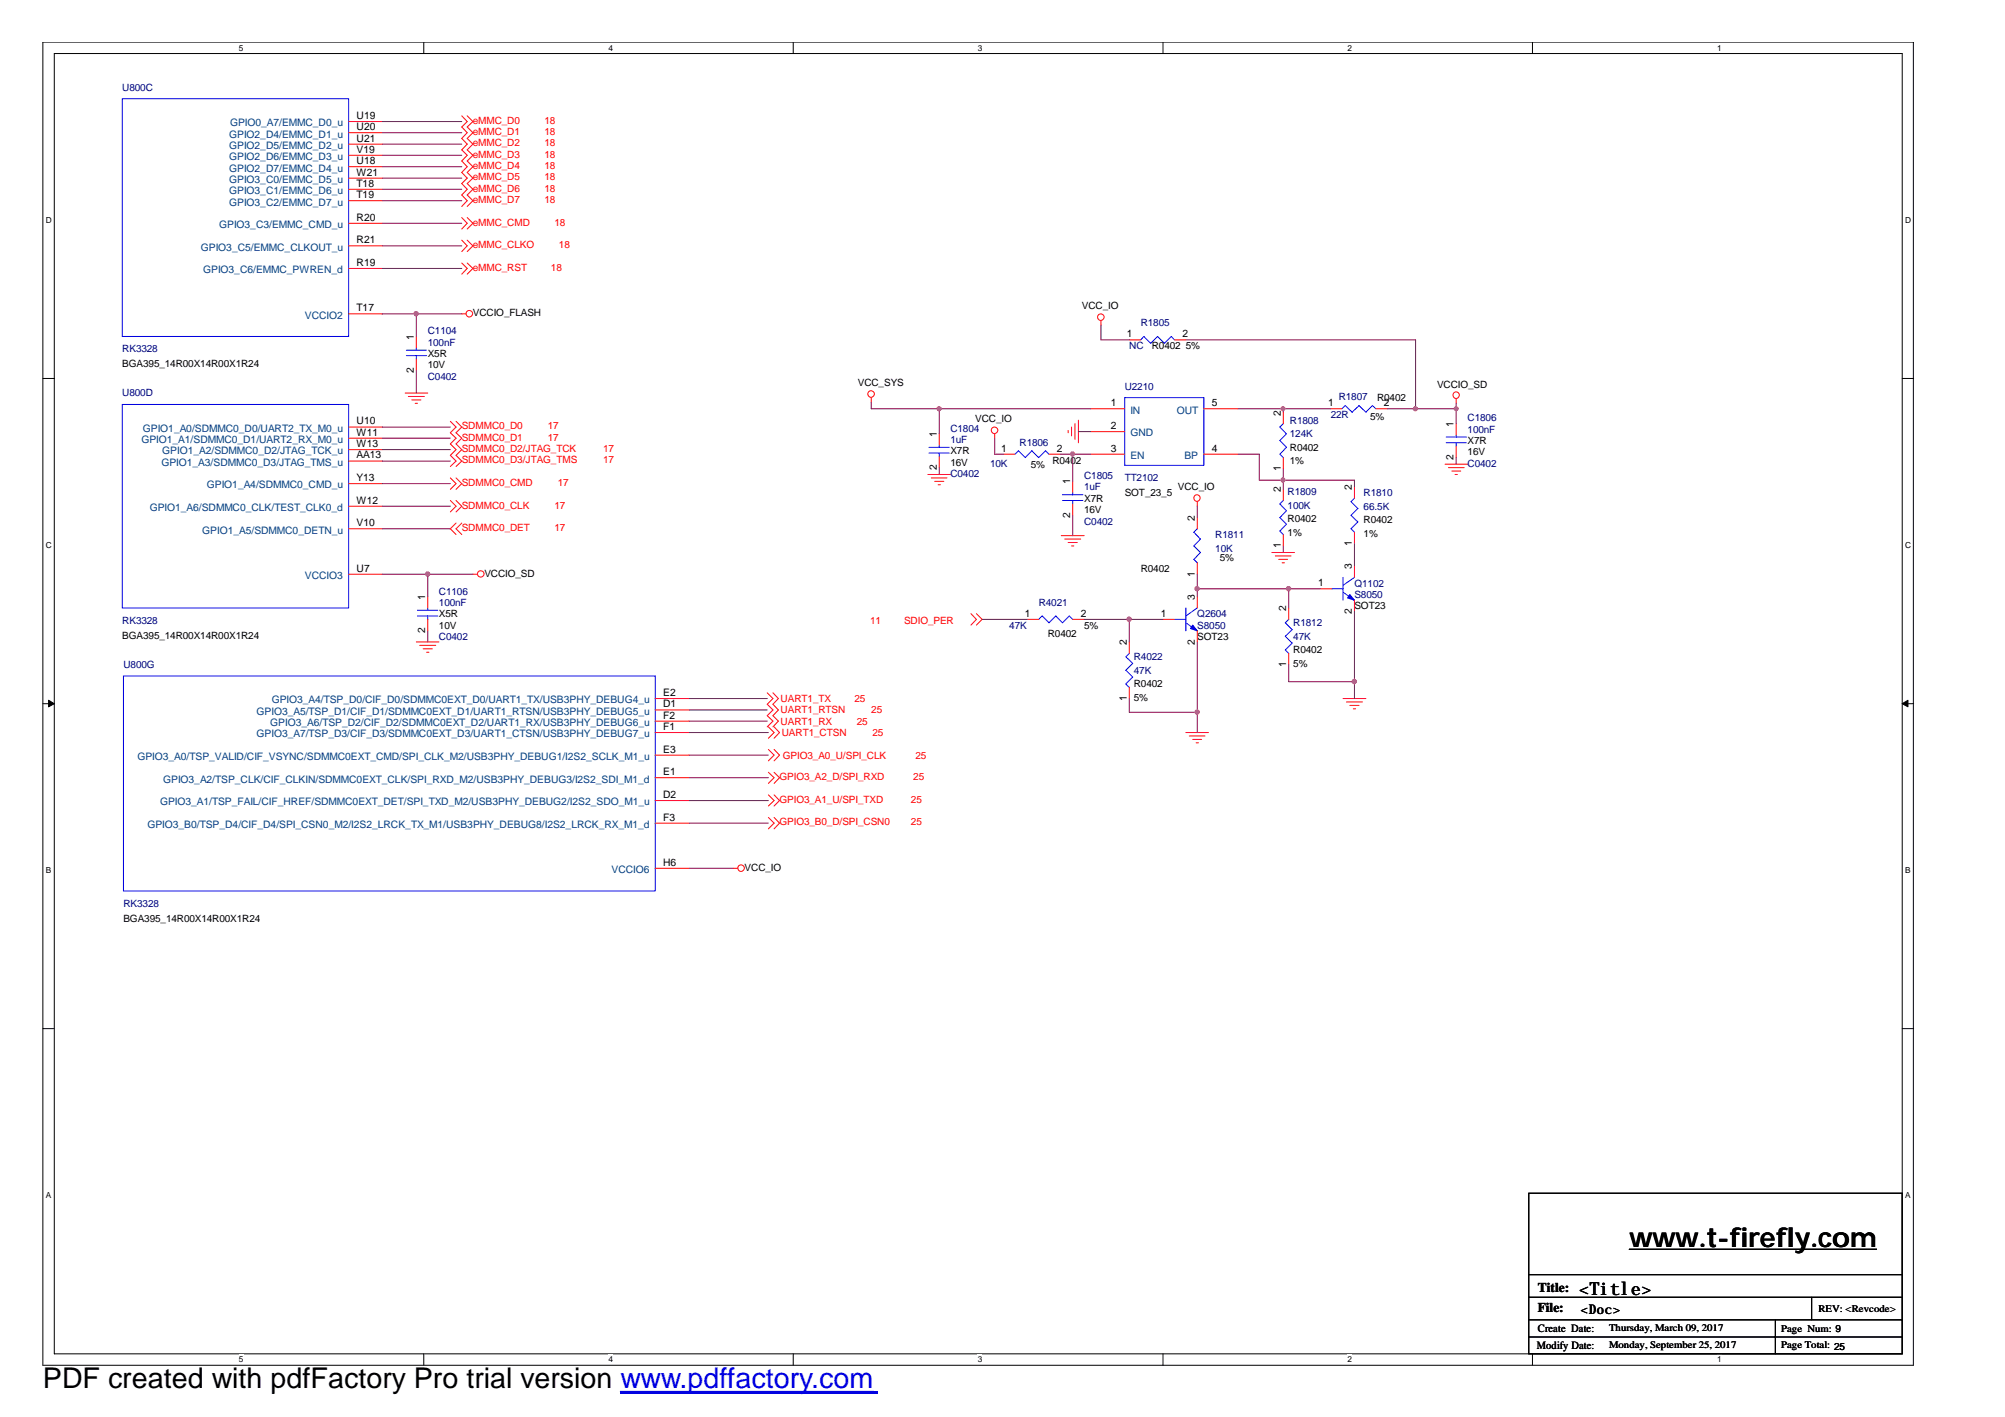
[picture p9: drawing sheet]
<svg xmlns="http://www.w3.org/2000/svg" width="297mm" height="210mm" viewBox="0 0 297 210" stroke-linecap="round" stroke-linejoin="round" font-family="sans-serif">
<path d="M6.3 6.2h277.2v196h-277.2zM8 7.9h273.8v192.6h-273.8z" fill="none" stroke="#000" stroke-width=".15"/>
<g fill="#fff">
<path d="M35.4 6.4h.6v1.4h-.6z"/>
<path d="M35.4 200.7h.6v1.4h-.6z"/>
</g>
<path d="M62.8 6.2v1.7M62.8 200.5v1.7" fill="none" stroke="#000" stroke-width=".15"/>
<g fill="#fff">
<path d="M90.1 6.4h.7v1.4h-.7z"/>
<path d="M90.1 200.7h.7v1.4h-.7z"/>
</g>
<path d="M117.5 6.2v1.7M117.5 200.5v1.7" fill="none" stroke="#000" stroke-width=".15"/>
<g fill="#fff">
<path d="M144.9 6.4h.6v1.4h-.6z"/>
<path d="M144.9 200.7h.6v1.4h-.6z"/>
</g>
<path d="M172.3 6.2v1.7M172.3 200.5v1.7" fill="none" stroke="#000" stroke-width=".15"/>
<g fill="#fff">
<path d="M199.6 6.4h.7v1.4h-.7z"/>
<path d="M199.6 200.7h.7v1.4h-.7z"/>
</g>
<path d="M227 6.2v1.7M227 200.5v1.7" fill="none" stroke="#000" stroke-width=".15"/>
<g fill="#fff">
<path d="M254.4 6.4h.6v1.4h-.6z"/>
<path d="M254.4 200.7h.6v1.4h-.6z"/>
<path d="M6.8 31.9h.8v1.4h-.8z"/>
<path d="M282.2 31.9h.9v1.4h-.9z"/>
<path d="M6.8 80.1h.8v1.4h-.8z"/>
<path d="M282.2 80.1h.9v1.4h-.9z"/>
</g>
<path d="M6.3 56.1h1.7M281.8 56.1h1.7" fill="none" stroke="#000" stroke-width=".15"/>
<g fill="#fff">
<path d="M6.8 128.2h.7v1.4h-.7z"/>
<path d="M282.2 128.2h.8v1.4h-.8z"/>
</g>
<path d="M6.3 104.2h1.7M281.8 104.2h1.7" fill="none" stroke="#000" stroke-width=".15"/>
<g fill="#000" stroke="#000" stroke-width=".15">
<path d="M7.2 103.7l.8 .5-.8 .5z" fill-rule="evenodd"/>
<path d="M281.8 104.2l.9-.5v1z" fill-rule="evenodd"/>
</g>
<g fill="#fff">
<path d="M6.8 176.4h.7v1.4h-.7z"/>
<path d="M282.2 176.4h.8v1.4h-.8z"/>
</g>
<path d="M6.3 152.4h1.7M281.8 152.4h1.7M226.5 176.8h55.3v23.7h-55.3zM226.5 188.8h55.3M226.5 192.2h55.3M226.5 195.5h55.3M226.5 198h55.3M263 195.5v5M268.4 192.2v3.3" fill="none" stroke="#000" stroke-width=".15"/>
<g fill="none" stroke="#f00" stroke-width=".15">
<path d="M51.6 18h5M51.6 19.7h5M68.4 17.2l.8 .8-.8 .8 .8 .9-.8 .8 .8 .9-.8 .8 .8 .8-.8 .8 .8 .9-.8 .8 .8 .9-.8 .8 .8 .8-.8 .9 .8 .8-.8 .9M69.2 17.2l.9 .8-.9 .8 .9 .9-.9 .8 .9 .9-.9 .8 .9 .8-.9 .8 .9 .9-.9 .8 .9 .9-.9 .8 .9 .8-.9 .9 .9 .8-.9 .9M51.6 21.4h5M51.6 23h5M51.6 24.7h5M51.6 26.4h5M51.6 28h5M51.6 29.7h5M51.6 33.1h5M51.6 36.4h5"/>
<path d="M51.6 39.8h5M68.4 32.2l.8 .9-.8 .8M68.4 39l.8 .8-.8 .8M68.4 35.6l.8 .8-.8 .9M69.2 32.2l.9 .9-.9 .8M69.2 39l.9 .8-.9 .8M69.2 35.6l.9 .8-.9 .9M51.6 46.5h5M60 58.2h3.4M60.5 58.7h2.4M61 59.2h1.4M61.5 59.7h.3"/>
<path d="M61.7 49.8v1.7M61.7 53.2v1.7M68.4 46.5h.6M129.1 58.9v.7M163.1 47.5v.6M167.3 50.3h1.7M174 50.3h1.7M215.7 59.1v.6M51.6 63.3h5M51.6 64.9h5M51.6 66.6h5M51.6 68.3h5"/>
<path d="M51.6 71.6h5M51.6 78.3h5M51.6 75h5M66.7 74.1l.9 .9-.9 .8M66.7 70.8l.9 .8-.9 .9M66.7 62.4l.9 .9-.9 .8 .9 .8-.9 .9 .9 .8-.9 .9 .9 .8-.9 .8M67.6 74.1l.8 .9-.8 .8M67.6 70.8l.8 .8-.8 .9M67.6 77.5l-.9 .8 .9 .9M67.6 62.4l.8 .9-.8 .8 .8 .8-.8 .9 .8 .8-.8 .9 .8 .8-.8 .8M68.4 77.5l-.8 .8 .8 .9M137.5 70.3h3.3"/>
<path d="M138 70.8h2.3M138.5 71.3h1.3M139 71.8h.3M139.1 64.3v1.6M139.1 67.6v1.7M147.4 64.3v.6M148.7 67.3h1.7M155.4 67.3h1.7M157.2 79.3h3.4M157.7 79.9h2.4M158.2 63.8v.3M158.7 63.3v1.3"/>
<path d="M158.9 71.3v1.7M158.9 74.6v1.7M159.3 62.8v2.3M159.8 62.2v3.4M161.6 60.6h5M161.6 63.9h5M161.6 67.3h5M177.4 74.3v.7M177.4 76.7v1.6M178.4 60.6h5M178.4 67.3h5M190.1 61.1v1.7"/>
<path d="M190.1 67.8v1.6M190.1 72.5v1.6M190.1 79.2v1.7M197.1 60.6h1.7M200.7 72.2v1.6M200.7 78.8v1.7M203.8 60.6h1.7M214.1 68.8h3.3M214.6 69.3h2.3M215.1 69.8h1.3M215.6 70.3h.3M215.7 62.8v1.6"/>
<path d="M215.7 66.1v1.7M51.6 85.1h5M61.7 95.1h3.3M62.2 95.6h2.4M62.7 96.1h1.4M63.2 96.6h.3M63.4 88.4v1.7M63.4 91.8v1.6M70.1 85.1h.6M143.8 90.9l.9 .9-.9 .8M144.7 90.9l.8 .9-.8 .8M152.2 91.8h1.7"/>
<path d="M158.2 80.4h1.4M158.7 80.9h.4M158.9 91.8h1.7M167.3 95.1v1.7M172.3 91.8h1.7M177.4 83.4v1.7M177.4 88.4v1.7M177.4 93.4v1.7M188.4 81.8h3.4M188.9 82.4h2.4M189.4 82.9h1.4M189.9 83.4h.4"/>
<path d="M190.9 90.1v1.7M190.9 96.8v1.6M195.6 87.2h1.7M200.7 83.9v1.6M200.7 88.9v1.7M97.1 103.5h5M97.1 108.5h5M97.1 115.2h5M97.1 111.9h5M97.1 118.6h5M97.1 105.2h5M97.1 106.8h5"/>
<path d="M113.7 102.6l.8 .9-.8 .8 .8 .9-.8 .8 .8 .8-.8 .9M113.8 114.4l.9 .8-.9 .8M113.8 111l.9 .9-.9 .8M113.8 117.7l.9 .9-.9 .8M113.8 107.7l.9 .8-.9 .9M114.5 102.6l.8 .9-.8 .8 .8 .9-.8 .8 .8 .8-.8 .9M114.7 114.4l.8 .8-.8 .8M114.7 111l.8 .9-.8 .8M114.7 117.7l.8 .9-.8 .8M114.7 107.7l.8 .8-.8 .9M167.3 101.8v1.7M175.7 108.5h3.3"/>
<path d="M176.2 109h2.3M176.7 109.5h1.3M177.2 110h.3M199 103.5h3.4M199.5 104h2.3M200 104.5h1.3M200.5 105h.3M97.1 128.6h5M97.1 121.9h5M108.6 128.6h.7M113.8 121.1l.9 .8-.9 .9M114.7 121.1l.8 .8-.8 .9"/>
<circle cx="69.5" cy="46.5" r=".49"/>
<circle cx="129.1" cy="58.4" r=".49"/>
<circle cx="163.1" cy="47" r=".49"/>
<circle cx="215.7" cy="58.5" r=".48"/>
<circle cx="147.3" cy="63.7" r=".49"/>
<circle cx="177.3" cy="73.8" r=".48"/>
<circle cx="71.2" cy="85" r=".48"/>
<circle cx="109.8" cy="128.6" r=".49"/>
</g>
<path d="M241.4 185.1h36.6" fill="none" stroke="#000" stroke-width=".18"/>
<g fill="none" stroke="#00f" stroke-width=".15">
<path d="M18.1 14.6h33.5v35.2h-33.5zM18.1 59.9h33.5v30.2h-33.5zM60.2 52.7h3M60.2 51.9h3M61.7 51.5v.4M61.7 52.7v.5M166.6 58.9h11.8v10h-11.8zM169 50.3l.5-.5 1 1.1 1-1.1 1 1.1 1-1.1 .5 .5M137.6 67.1h3M137.6 66.3h3M139.1 65.9v.4M139.1 67.1v.5"/>
<path d="M150.4 67.3l.5-.5 1 1 1-1 1 1 1-1 .5 .5M157.4 74.1h3M157.4 73.3h3M158.9 73v.3M158.9 74.1v.5M177.4 78.3l-.5 .5 .9 1.1-.9 1 .9 .9-.9 1.1 .5 .5M190.1 62.8l-.5 .5 1 1-1 .9 1 1.1-1 1 .5 .5M190.1 74.1l-.5 .5 1 1.1-1 1 1 1-1 1 .5 .5M198.8 60.6l.5-.5 1 1 1-1 1.1 1 .9-1 .5 .5M200.7 73.8l-.5 .5 1 1-1 1 1 1-1 1 .5 .5M214.2 65.6h3.1M214.2 64.7h3.1"/>
<path d="M215.7 64.4v.3M215.7 65.6v.5M61.8 91.2h3.1M61.8 90.4h3.1M63.4 90.1v.3M63.4 91.2v.6M153.9 91.8l.5-.6 1 1.1 1-1.1 1 1.1 1-1.1 .5 .6M167.3 96.8l-.5 .5 1 1-1 1 1 1-1 1 .5 .5M174 91.8h1.7M175.7 92.3l1.7 1.1M175.7 90.1v3.3M177.4 90.1l-1.7 1.1"/>
<path d="M190.9 91.8l-.5 .5 1 1-1 .9 1 1.1-1 1 .5 .5M197.3 87.2h1.7M199 87.7l1.7 1.2M199 85.5v3.4M200.7 85.5l-1.7 1.2M18.3 100.1h78.8v31.9h-78.8z"/>
</g>
<g fill="#00f" stroke="#00f" stroke-width=".15">
<path d="M176.7 92.6l.7 .8-1-.3z" fill-rule="evenodd"/>
<path d="M200 88.1l.7 .8-1.1-.3z" fill-rule="evenodd"/>
</g>
<g fill="none" stroke="#800040" stroke-width=".15">
<path d="M56.6 19.7h11.8M56.6 18h11.8M56.6 28h11.8M56.6 36.4h11.8M56.6 39.8h11.8M56.6 33.1h11.8M56.6 21.4h11.8M56.6 23h11.8M56.6 29.7h11.8M56.6 24.7h11.8M56.6 26.4h11.8M56.6 46.5h11.8"/>
<path d="M61.7 46.5v3.3M61.7 54.9v3.3M129.1 59.6v1h32.5M163.1 48.1v2.2h4.2M175.7 50.3h34v10.3M215.7 59.7v3.1M56.6 75h10.1M56.6 71.6h10.1M56.6 78.3h10.1M56.6 68.3h10.1M56.6 66.6h10.1M56.6 64.9h10.1"/>
<path d="M56.6 63.3h10.1M139.1 60.6v3.7M139.1 69.3v1M147.4 64.9v2.4h1.3M157.1 67.3h4.5M158.9 67.3v4M158.9 76.3v3M159.8 63.9h1.8M177.4 75v1.7M183.4 67.3h3.2v3.8h14.1v1.1M183.4 60.6h13.7M190.1 60.6v.5"/>
<path d="M190.1 69.4v3.1M205.5 60.6h10.2M215.7 67.8v1M56.6 85.1h13.5M63.4 85.1v3.3M63.4 93.4v1.7M145.5 91.8h6.7M160.6 91.8h11.7M167.3 91.8v3.3M177.4 87.2h18.2M177.4 85.1v3.3M177.4 95.1v13.4"/>
<path d="M190.1 80.9v.9M190.9 87.1v3M190.9 98.4v2.6h9.8M200.7 80.5v3.4M200.7 90.6v12.9M102.1 115.2h11.7M102.1 118.6h11.7M102.1 111.9h11.7M102.1 103.5h11.6M102.1 106.8h11.6M102.1 108.5h11.7M102.1 105.2h11.6"/>
<path d="M167.3 103.5v2h10.1M102.1 128.6h6.5M102.1 121.9h11.7"/>
</g>
<g fill="#f0f" stroke="#f0f" stroke-width=".15">
<circle cx="63.3" cy="85" r=".32"/>
<circle cx="61.7" cy="46.5" r=".32"/>
<circle cx="139.1" cy="60.5" r=".31"/>
<circle cx="158.9" cy="67.3" r=".32"/>
<circle cx="190.1" cy="60.5" r=".3"/>
<circle cx="190.1" cy="71.1" r=".31"/>
<circle cx="177.4" cy="87.2" r=".32"/>
<circle cx="190.9" cy="87.2" r=".32"/>
<circle cx="200.6" cy="101" r=".32"/>
<circle cx="209.7" cy="60.5" r=".31"/>
<circle cx="215.7" cy="60.5" r=".3"/>
<circle cx="177.4" cy="105.5" r=".32"/>
<circle cx="167.3" cy="91.7" r=".32"/>
</g>
<path d="M91.9 206.1h37.5" fill="none" stroke="#00f" stroke-width=".18"/>
<path d="M91.9 206.3h38.1" fill="none" stroke="#00f" stroke-width=".3"/>
<text font-size="4.2" x="6.3" y="205.7">PDF created with pdfFactory Pro trial version www.pdffactory.com</text>
<text font-size="4" x="241.4" y="184.7">www.t-firefly.com</text>
<text font-size="2.7" x="234" y="191.8">&lt;Title&gt;</text>
<g font-size="2">
<text x="227.8" y="191.3">Title:</text>
<text x="227.8" y="194.3">File:</text>
<text x="234.2" y="194.7">&lt;Doc&gt;</text>
</g>
<g font-size="1.7">
<text x="227.8" y="197.3">Create Date:</text>
<text x="227.7" y="199.8">Modify Date:</text>
</g>
<g font-size="1.5" fill="#000080">
<text x="18.1" y="13.5">U800C</text>
<text x="18.1" y="52.2">RK3328</text>
<text x="63.4" y="49.5">C1104</text>
<text x="63.4" y="51.2">100nF</text>
<text x="167.3" y="51.7">NC</text>
<text x="169" y="48.4">R1805</text>
<text x="18.1" y="58.7">U800D</text>
<text x="63.4" y="56.2">C0402</text>
<text x="166.6" y="57.7">U2210</text>
<text x="198.3" y="59.2">R1807</text>
<text x="140.8" y="63.9">C1804</text>
<text x="140.8" y="65.6">1uF</text>
<text x="191.1" y="62.8">R1808</text>
<text x="191.1" y="64.8">124K</text>
<text x="197.1" y="61.9">22R</text>
<text x="217.4" y="62.4">C1806</text>
<text x="217.4" y="64.1">100nF</text>
<text x="140.8" y="70.6">C0402</text>
<text x="146.7" y="69.1">10K</text>
<text x="151" y="66.1">R1806</text>
<text x="160.6" y="71">C1805</text>
<text x="166.6" y="71.3">TT2102</text>
<text x="217.4" y="69.1">C0402</text>
<text x="160.6" y="72.7">1uF</text>
<text x="160.6" y="77.7">C0402</text>
<text x="190.8" y="73.3">R1809</text>
<text x="190.8" y="75.3">100K</text>
<text x="202" y="73.5">R1810</text>
<text x="202" y="75.5">66.5K</text>
<text x="180" y="79.7">R1811</text>
<text x="180" y="81.7">10K</text>
<text x="65" y="88.1">C1106</text>
<text x="65" y="89.8">100nF</text>
<text x="153.9" y="89.8">R4021</text>
<text x="200.7" y="86.9">Q1102</text>
<text x="200.7" y="88.6">S8050</text>
<text x="18.1" y="92.4">RK3328</text>
<text x="65" y="94.8">C0402</text>
<text x="149.5" y="93.1">47K</text>
<text x="177.4" y="91.4">Q2604</text>
<text x="177.4" y="93.1">S8050</text>
<text x="191.6" y="92.8">R1812</text>
<text x="191.6" y="94.8">47K</text>
<text x="18.3" y="99">U800G</text>
<text x="168" y="97.8">R4022</text>
<text x="168" y="99.8">47K</text>
<text x="18.3" y="134.3">RK3328</text>
</g>
<g font-size="1.5">
<text x="52.8" y="17.6">U19</text>
<text x="52.8" y="19.3">U20</text>
<text x="52.8" y="21">U21</text>
<text x="52.8" y="22.6">V19</text>
<text x="52.8" y="24.3">U18</text>
<text x="52.8" y="26">W21</text>
<text x="52.8" y="27.7">T18</text>
<text x="52.8" y="29.4">T19</text>
<text x="52.8" y="32.7">R20</text>
<text x="52.8" y="36">R21</text>
<text x="52.8" y="39.4">R19</text>
<text x="52.8" y="46.1">T17</text>
<text x="70.1" y="46.8">VCCIO_FLASH</text>
<text x="160.3" y="45.8">VCC_IO</text>
<text x="61.3" y="50.3" transform="rotate(-90 61.3 50.3)">1</text>
<text x="63.4" y="52.9">X5R</text>
<text x="167" y="50">1</text>
<text x="170.6" y="51.7">R0402</text>
<text x="175.2" y="50">2</text>
<text x="175.7" y="51.7">5%</text>
<text x="18.1" y="54.4">BGA395_14R00X14R00X1R24</text>
<text x="61.3" y="55.2" transform="rotate(-90 61.3 55.2)">2</text>
<text x="63.4" y="54.5">10V</text>
<text x="127.1" y="57.2">VCC_SYS</text>
<text x="204" y="59.4">R0402</text>
<text x="212.9" y="57.4">VCCIO_SD</text>
<text x="52.8" y="62.9">U10</text>
<text x="52.8" y="64.5">W11</text>
<text x="138.8" y="64.7" transform="rotate(-90 138.8 64.7)">1</text>
<text x="144.5" y="62.6">VCC_IO</text>
<text x="164.6" y="60.2">1</text>
<text x="164.6" y="63.6">2</text>
<text x="179.5" y="60.2">5</text>
<text x="189.7" y="61.6" transform="rotate(-90 189.7 61.6)">2</text>
<text x="196.8" y="60.2">1</text>
<text x="203" y="62.2">5%</text>
<text x="205" y="60.2">2</text>
<text x="215.3" y="63.3" transform="rotate(-90 215.3 63.3)">1</text>
<text x="217.4" y="65.8">X7R</text>
<text x="52.8" y="71.3">Y13</text>
<text x="52.8" y="66.2">W13</text>
<text x="52.8" y="67.9">AA13</text>
<text x="138.8" y="69.7" transform="rotate(-90 138.8 69.7)">2</text>
<text x="140.8" y="67.3">X7R</text>
<text x="140.8" y="69">16V</text>
<text x="148.3" y="66.9">1</text>
<text x="152.7" y="69.3">5%</text>
<text x="155.9" y="68.8">R0402</text>
<text x="156.6" y="66.9">2</text>
<text x="158.5" y="71.8" transform="rotate(-90 158.5 71.8)">1</text>
<text x="164.6" y="66.9">3</text>
<text x="179.5" y="66.9">4</text>
<text x="189.7" y="69.8" transform="rotate(-90 189.7 69.8)">1</text>
<text x="191.1" y="66.8">R0402</text>
<text x="191.1" y="68.8">1%</text>
<text x="215.3" y="68.1" transform="rotate(-90 215.3 68.1)">2</text>
<text x="217.4" y="67.5">16V</text>
<text x="52.8" y="74.6">W12</text>
<text x="52.8" y="77.9">V10</text>
<text x="158.5" y="76.7" transform="rotate(-90 158.5 76.7)">2</text>
<text x="160.6" y="74.3">X7R</text>
<text x="160.6" y="76">16V</text>
<text x="166.6" y="73.5">SOT_23_5</text>
<text x="174.5" y="72.7">VCC_IO</text>
<text x="177" y="77.1" transform="rotate(-90 177 77.1)">2</text>
<text x="189.7" y="73" transform="rotate(-90 189.7 73)">2</text>
<text x="190.8" y="77.4">R0402</text>
<text x="200.3" y="72.6" transform="rotate(-90 200.3 72.6)">2</text>
<text x="202" y="77.5">R0402</text>
<text x="180.7" y="83">5%</text>
<text x="189.7" y="81.2" transform="rotate(-90 189.7 81.2)">1</text>
<text x="190.8" y="79.3">1%</text>
<text x="200.3" y="80.9" transform="rotate(-90 200.3 80.9)">1</text>
<text x="202" y="79.5">1%</text>
<text x="52.8" y="84.7">U7</text>
<text x="63" y="88.9" transform="rotate(-90 63 88.9)">1</text>
<text x="71.8" y="85.4">VCCIO_SD</text>
<text x="169" y="84.7">R0402</text>
<text x="177" y="88.9" transform="rotate(-90 177 88.9)">3</text>
<text x="177" y="85.4" transform="rotate(-90 177 85.4)">1</text>
<text x="195.3" y="86.8">1</text>
<text x="200.3" y="84.3" transform="rotate(-90 200.3 84.3)">3</text>
<text x="18.1" y="94.6">BGA395_14R00X14R00X1R24</text>
<text x="63" y="93.8" transform="rotate(-90 63 93.8)">2</text>
<text x="65" y="91.4">X5R</text>
<text x="65" y="93.1">10V</text>
<text x="151.8" y="91.4">1</text>
<text x="155.2" y="94.3">R0402</text>
<text x="160.1" y="91.4">2</text>
<text x="160.6" y="93.1">5%</text>
<text x="166.9" y="95.6" transform="rotate(-90 166.9 95.6)">2</text>
<text x="172" y="91.4">1</text>
<text x="177" y="95.5" transform="rotate(-90 177 95.5)">2</text>
<text x="177.4" y="94.8">SOT23</text>
<text x="190.5" y="90.6" transform="rotate(-90 190.5 90.6)">2</text>
<text x="200.3" y="90.9" transform="rotate(-90 200.3 90.9)">2</text>
<text x="200.7" y="90.3">SOT23</text>
<text x="168" y="101.8">R0402</text>
<text x="190.5" y="98.8" transform="rotate(-90 190.5 98.8)">1</text>
<text x="191.6" y="96.8">R0402</text>
<text x="191.6" y="98.8">5%</text>
<text x="98.3" y="103.1">E2</text>
<text x="98.3" y="104.8">D1</text>
<text x="98.3" y="106.4">F2</text>
<text x="166.9" y="103.9" transform="rotate(-90 166.9 103.9)">1</text>
<text x="168" y="103.8">5%</text>
<text x="98.3" y="108.1">F1</text>
<text x="98.3" y="111.5">E3</text>
<text x="98.3" y="114.8">E1</text>
<text x="98.3" y="118.2">D2</text>
<text x="98.3" y="121.6">F3</text>
<text x="98.3" y="128.2">H6</text>
<text x="110.3" y="129">VCC_IO</text>
<text x="18.3" y="136.5">BGA395_14R00X14R00X1R24</text>
<text x="238.4" y="197.2">Thursday, March 09, 2017</text>
<text x="263.9" y="197.4">Page Num: 9</text>
<text x="269.4" y="194.4">REV: &lt;Revcode&gt;</text>
<text x="238.4" y="199.7">Monday, September 25, 2017</text>
<text x="263.9" y="199.7">Page Total: 25</text>
</g>
<g font-size="1.5" fill="#004080">
<text x="34" y="20.4">GPIO2_D4/EMMC_D1_u</text>
<text x="34" y="22.1">GPIO2_D5/EMMC_D2_u</text>
<text x="34" y="23.7">GPIO2_D6/EMMC_D3_u</text>
<text x="34.1" y="18.7">GPIO0_A7/EMMC_D0_u</text>
<text x="34" y="25.4">GPIO2_D7/EMMC_D4_u</text>
<text x="34" y="27.1">GPIO3_C0/EMMC_D5_u</text>
<text x="34" y="28.8">GPIO3_C1/EMMC_D6_u</text>
<text x="32.5" y="33.8">GPIO3_C3/EMMC_CMD_u</text>
<text x="34" y="30.5">GPIO3_C2/EMMC_D7_u</text>
<text x="29.8" y="37.1">GPIO3_C5/EMMC_CLKOUT_u</text>
<text x="30.1" y="40.5">GPIO3_C6/EMMC_PWREN_d</text>
<text x="45.2" y="47.2">VCCIO2</text>
<text x="21" y="65.6">GPIO1_A1/SDMMC0_D1/UART2_RX_M0_u</text>
<text x="21.2" y="64">GPIO1_A0/SDMMC0_D0/UART2_TX_M0_u</text>
<text x="167.5" y="61.3">IN</text>
<text x="167.5" y="64.7">GND</text>
<text x="174.3" y="61.3">OUT</text>
<text x="23.9" y="69">GPIO1_A3/SDMMC0_D3/JTAG_TMS_u</text>
<text x="24" y="67.3">GPIO1_A2/SDMMC0_D2/JTAG_TCK_u</text>
<text x="167.5" y="68">EN</text>
<text x="175.5" y="68">BP</text>
<text x="22.2" y="75.7">GPIO1_A6/SDMMC0_CLK/TEST_CLK0_d</text>
<text x="30.6" y="72.4">GPIO1_A4/SDMMC0_CMD_u</text>
<text x="30" y="79.1">GPIO1_A5/SDMMC0_DETN_u</text>
<text x="45.2" y="85.8">VCCIO3</text>
<text x="38" y="105.9">GPIO3_A5/TSP_D1/CIF_D1/SDMMC0EXT_D1/UART1_RTSN/USB3PHY_DEBUG5_u</text>
<text x="40" y="107.5">GPIO3_A6/TSP_D2/CIF_D2/SDMMC0EXT_D2/UART1_RX/USB3PHY_DEBUG6_u</text>
<text x="40.3" y="104.2">GPIO3_A4/TSP_D0/CIF_D0/SDMMC0EXT_D0/UART1_TX/USB3PHY_DEBUG4_u</text>
<text x="20.4" y="112.6">GPIO3_A0/TSP_VALID/CIF_VSYNC/SDMMC0EXT_CMD/SPI_CLK_M2/USB3PHY_DEBUG1/I2S2_SCLK_M1_u</text>
<text x="38" y="109.2">GPIO3_A7/TSP_D3/CIF_D3/SDMMC0EXT_D3/UART1_CTSN/USB3PHY_DEBUG7_u</text>
<text x="23.7" y="119.3">GPIO3_A1/TSP_FAIL/CIF_HREF/SDMMC0EXT_DET/SPI_TXD_M2/USB3PHY_DEBUG2/I2S2_SDO_M1_u</text>
<text x="24.2" y="115.9">GPIO3_A2/TSP_CLK/CIF_CLKIN/SDMMC0EXT_CLK/SPI_RXD_M2/USB3PHY_DEBUG3/I2S2_SDI_M1_d</text>
<text x="21.8" y="122.7">GPIO3_B0/TSP_D4/CIF_D4/SPI_CSN0_M2/I2S2_LRCK_TX_M1/USB3PHY_DEBUG8/I2S2_LRCK_RX_M1_d</text>
<text x="90.6" y="129.3">VCCIO6</text>
</g>
<g font-size="1.5" fill="#f00">
<text x="70.1" y="18.3">eMMC_D0</text>
<text x="70.1" y="20">eMMC_D1</text>
<text x="70.1" y="21.7">eMMC_D2</text>
<text x="70.1" y="23.4">eMMC_D3</text>
<text x="80.6" y="18.3">18</text>
<text x="80.6" y="20">18</text>
<text x="80.6" y="21.7">18</text>
<text x="80.6" y="23.4">18</text>
<text x="70.1" y="28.4">eMMC_D6</text>
<text x="70.1" y="25">eMMC_D4</text>
<text x="70.1" y="26.7">eMMC_D5</text>
<text x="80.6" y="28.4">18</text>
<text x="80.6" y="25">18</text>
<text x="80.6" y="26.7">18</text>
<text x="70.1" y="30.1">eMMC_D7</text>
<text x="70.1" y="33.4">eMMC_CMD</text>
<text x="80.6" y="30.1">18</text>
<text x="82.1" y="33.4">18</text>
<text x="70.1" y="40.1">eMMC_RST</text>
<text x="70.1" y="36.8">eMMC_CLKO</text>
<text x="81.6" y="40.1">18</text>
<text x="82.8" y="36.8">18</text>
<text x="68.4" y="65.3">SDMMC0_D1</text>
<text x="68.4" y="63.6">SDMMC0_D0</text>
<text x="81.2" y="65.3">17</text>
<text x="81.2" y="63.6">17</text>
<text x="68.4" y="72">SDMMC0_CMD</text>
<text x="68.4" y="66.9">SDMMC0_D2/JTAG_TCK</text>
<text x="68.4" y="68.6">SDMMC0_D3/JTAG_TMS</text>
<text x="82.6" y="72">17</text>
<text x="89.4" y="66.9">17</text>
<text x="89.4" y="68.6">17</text>
<text x="68.4" y="75.3">SDMMC0_CLK</text>
<text x="82.1" y="75.3">17</text>
<text x="68.4" y="78.7">SDMMC0_DET</text>
<text x="82.1" y="78.7">17</text>
<text x="128.9" y="92.4">11</text>
<text x="133.9" y="92.4">SDIO_PER</text>
<text x="115.7" y="104">UART1_TX</text>
<text x="115.7" y="107.4">UART1_RX</text>
<text x="115.7" y="105.7">UART1_RTSN</text>
<text x="126.6" y="104">25</text>
<text x="126.9" y="107.4">25</text>
<text x="129.1" y="105.7">25</text>
<text x="115.8" y="109">UART1_CTSN</text>
<text x="116" y="112.4">GPIO3_A0_U/SPI_CLK</text>
<text x="129.2" y="109">25</text>
<text x="135.6" y="112.4">25</text>
<text x="115.5" y="115.6">GPIO3_A2_D/SPI_RXD</text>
<text x="115.5" y="118.9">GPIO3_A1_U/SPI_TXD</text>
<text x="135" y="118.9">25</text>
<text x="135.3" y="115.6">25</text>
<text x="115.5" y="122.3">GPIO3_B0_D/SPI_CSN0</text>
<text x="135" y="122.3">25</text>
</g>
<g font-size="1.2">
<text x="35.4" y="7.5">5</text>
<text x="90.1" y="7.5">4</text>
<text x="144.9" y="7.5">3</text>
<text x="199.6" y="7.5">2</text>
<text x="254.4" y="7.5">1</text>
<text x="6.8" y="33.1">D</text>
<text x="282.2" y="33.1">D</text>
<text x="6.8" y="81.2">C</text>
<text x="282.2" y="81.2">C</text>
<text x="6.8" y="129.4">B</text>
<text x="282.2" y="129.4">B</text>
<text x="6.8" y="177.5">A</text>
<text x="282.2" y="177.5">A</text>
<text x="35.4" y="201.8">5</text>
<text x="90.1" y="201.8">4</text>
<text x="144.9" y="201.8">3</text>
<text x="199.6" y="201.8">2</text>
<text x="254.4" y="201.8">1</text>
</g>
</svg>
